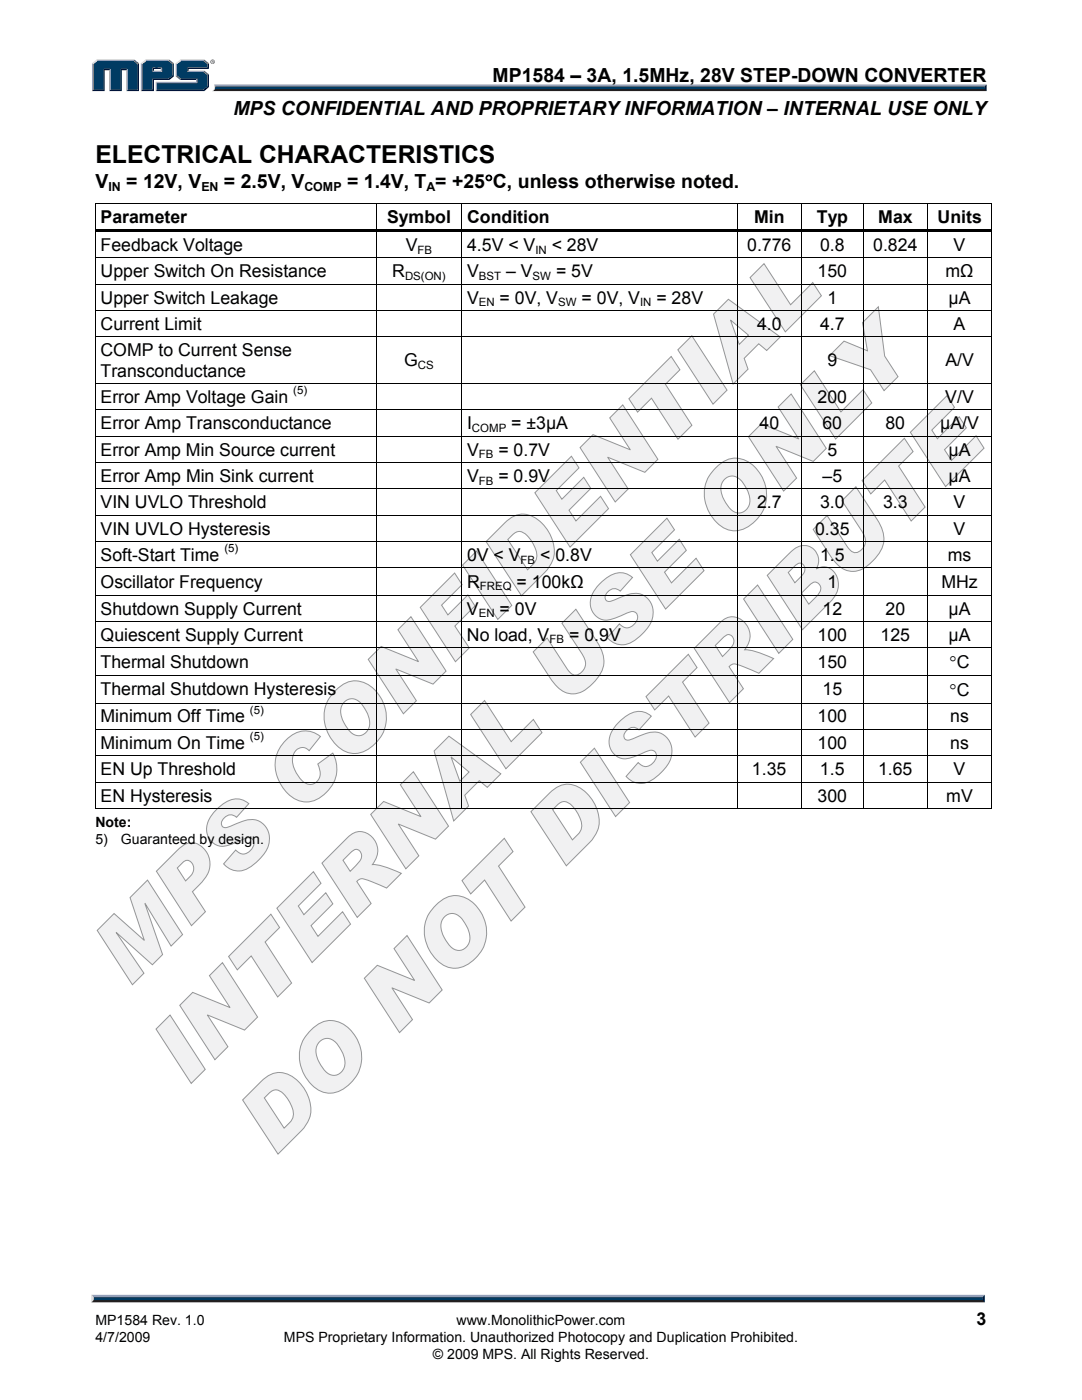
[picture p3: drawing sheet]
<svg xmlns="http://www.w3.org/2000/svg" width="216mm" height="279mm" viewBox="0 0 216 279" stroke-linecap="round" stroke-linejoin="round" font-family="sans-serif">
<g fill="#f1f1f2">
<path d="M29.4 175.6l7 10.9-2.3 2.3-5.1-8.5 3.4 10.2-2 2-7.2-6.4 5.5 8.1-2.3 2.3-7-10.8 3.4-3.4 6 5.3-2.9-8.5z"/>
<path d="M43.2 161.6a5.2 5.2 0 0 1 5.1-2l1.3 .8-2.4 2.7a1.79 1.79 0 0 0-2-.2 1.79 1.79 0 0 0-.9 1.9l.3 .3 .4 .1 1.5-.5a7.1 7.1 0 0 1 4.8-1 4.2 4.2 0 0 1 1.2 6.9 8 8 0 0 1-4.7 3.2 3.9 3.9 0 0 1-3.2-1.4l2.4-2.8a2.06 2.06 0 0 0 2.5 .6 2.06 2.06 0 0 0 1.1-2.3l-.2-.4-.5-.3-.9 .1a15.1 15.1 0 0 1-4.8 1.6 3.6 3.6 0 0 1-2.3-5.8z"/>
<path d="M57.1 147.7a4.9 4.9 0 0 1 6.8-.7l-2.2 2.8a1.94 1.94 0 0 0-2.2-.4 1.94 1.94 0 0 0-1.1 1.9 5.8 5.8 0 0 0 3 5.2 2.19 2.19 0 0 0 2.1-.8 2.19 2.19 0 0 0 .2-2.3l-.3-.9 3-2.2a6.6 6.6 0 0 1-5.3 9.8 6.7 6.7 0 0 1-5.7-5 6.7 6.7 0 0 1 1.7-7.4z"/>
<path d="M82 123.1l7 10.8-2.6 2.6-7.4-2.9 4.1 6.3-2.6 2.5-7-10.8 2.6-2.6 7.4 3-4.1-6.3z"/>
<path d="M90.7 114.4l1.5 2.3-4.1 4.1 1.3 1.9 4-4 1.4 2.2-4 4 2.8 4.4-2.7 2.8-7-10.9z"/>
<path d="M95.1 110l7 10.8-2.8 2.8-7-10.8z"/>
<path d="M114 91.1l1.5 2.3-4.5 4.5 1.1 1.7 4.4-4.3 1.4 2.2-4.4 4.3 1.4 2.2 4.9-4.9 1.6 2.4-7.6 7.7-7.1-10.9z"/>
<path d="M124.3 80.8l7 10.9-2.6 2.6-7.4-3 4 6.3-2.5 2.6-7.1-10.9 2.6-2.6 7.4 3-4-6.3z"/>
<path d="M133.9 71.1l1.8 2.7-2.9 2.9 5.3 8.2-2.8 2.8-5.3-8.2-2.8 2.7-1.7-2.6z"/>
<path d="M138.1 67l7 10.9-2.8 2.8-7-10.9z"/>
<path d="M152.4 52.6l5.4 8.2 4.4-4.4 1.7 2.6-7.2 7.2-7-10.8z"/>
<path d="M33.9 202.6l7.1 10.8-2.8 2.8-7.1-10.8z"/>
<path d="M44.4 192.1l7 10.9-2.6 2.6-7.4-3 4.1 6.3-2.6 2.6-7-10.9 2.6-2.5 7.4 2.9-4.1-6.3z"/>
<path d="M54.1 182.5l1.7 2.6-2.9 2.9 5.3 8.2-2.8 2.8-5.3-8.2-2.8 2.8-1.7-2.7z"/>
<path d="M62.5 174l1.6 2.3-4.6 4.5 1.1 1.7 4.4-4.3 1.4 2.2-4.3 4.3 1.3 2.2 5-4.9 1.5 2.4-7.6 7.7-7-10.8z"/>
<path d="M82.5 154l7 10.9-2.6 2.6-7.4-3 4.1 6.3-2.6 2.6-7-10.9 2.6-2.5 7.4 2.9-4.1-6.3z"/>
<path d="M96.7 139.8l5.3 8.2 4.4-4.4 1.7 2.6-7.2 7.2-7-10.8z"/>
<path d="M112.1 124.4l2.8-2.8 4.3 6.5a5.7 5.7 0 0 1 .5 6.5 7.3 7.3 0 0 1-5.3 3.9 5.6 5.6 0 0 1-4.6-3.1l-3.4-5.3 2.8-2.8 4.1 6.3a1.69 1.69 0 0 0 1.5 1.1 1.69 1.69 0 0 0 1.6-1 2.78 2.78 0 0 0-.4-3.4z"/>
<path d="M119.7 116.5a5.2 5.2 0 0 1 5.2-2l1.3 .7-2.4 2.8a1.79 1.79 0 0 0-2.1-.2 1.79 1.79 0 0 0-.9 1.8l.3 .4h.5l1.5-.5a7.1 7.1 0 0 1 4.7-.9 4.2 4.2 0 0 1 1.3 6.9 8 8 0 0 1-4.7 3.2 3.9 3.9 0 0 1-3.2-1.4l2.4-2.8a2.06 2.06 0 0 0 2.5 .5 2.06 2.06 0 0 0 1.1-2.2l-.3-.5-.4-.2-.9 .1a15.1 15.1 0 0 1-4.8 1.6 3.6 3.6 0 0 1-2.3-5.8z"/>
<path d="M133.1 103.4l1.5 2.3-4.5 4.6 1.1 1.7 4.3-4.4 1.4 2.2-4.3 4.4 1.4 2.1 4.9-4.9 1.6 2.5-7.7 7.7-7-10.9z"/>
<path d="M157.9 78.6l7 10.9-2.6 2.6-7.4-3 4.1 6.3-2.6 2.6-7.1-10.8 2.6-2.6 7.5 3-4.1-6.4z"/>
<path d="M162.5 74l5.3 8.2 4.4-4.4 1.7 2.6-7.2 7.2-7-10.8z"/>
<path d="M175.3 61.2l1.2 9.9 2.7 4.1-2.8 2.8-2.7-4.2-8.2-2.8 2.9-2.9 4.7 1.9-1-5.6z"/>
<path d="M81.2 186.7l7 10.9-2.6 2.6-7.3-3 4 6.3-2.6 2.6-7-10.9 2.6-2.6 7.4 3-4.1-6.3z"/>
<path d="M100.6 167.3l1.8 2.7-2.9 2.9 5.3 8.1-2.8 2.8-5.3-8.2-2.8 2.8-1.7-2.7z"/>
<path d="M118.6 149.3l7 10.9-2.8 2.8-7-10.9z"/>
<path d="M123.5 144.1a5.2 5.2 0 0 1 5.1-1.9l1.4 .7-2.5 2.8a1.79 1.79 0 0 0-2-.2 1.79 1.79 0 0 0-.9 1.8l.3 .3 .5 .1 1.5-.5a7.1 7.1 0 0 1 4.7-1 4.2 4.2 0 0 1 1.2 7 8 8 0 0 1-4.7 3.2 3.9 3.9 0 0 1-3.2-1.5l2.4-2.7a2.06 2.06 0 0 0 2.5 .5 2.06 2.06 0 0 0 1.1-2.3l-.2-.4-.5-.2-.9 .1a15.1 15.1 0 0 1-4.8 1.5 3.6 3.6 0 0 1-2.3-5.7z"/>
<path d="M137.3 130.6l1.8 2.6-2.9 2.9 5.3 8.2-2.8 2.8-5.3-8.2-2.8 2.8-1.7-2.7z"/>
<path d="M151.2 116.8l7 10.8-2.8 2.8-7-10.8z"/>
<path d="M168 99.9l2.8-2.8 4.2 6.6a5.7 5.7 0 0 1 .6 6.5 7.3 7.3 0 0 1-5.3 3.8 5.6 5.6 0 0 1-4.6-3.1l-3.4-5.2 2.7-2.8 4.1 6.3a1.69 1.69 0 0 0 1.6 1.1 1.69 1.69 0 0 0 1.6-1 2.78 2.78 0 0 0-.4-3.5z"/>
<path d="M180.5 87.5l1.7 2.6-2.9 2.9 5.3 8.2-2.8 2.8-5.3-8.2-2.7 2.8-1.8-2.7z"/>
<path d="M188.9 79l1.6 2.3-4.6 4.5 1.1 1.8 4.4-4.4 1.4 2.2-4.3 4.3 1.4 2.2 4.9-4.9 1.6 2.4-7.7 7.7-7-10.8z"/>
<path d="M35.3 169.8a3.8 3.8 0 0 1 3.7-1.5 4.5 4.5 0 0 1 1.5 7.5l-2.1 2.2 2.6 3.9-2.8 2.8-7-10.8zM35.4 173.2l1.6 2.6a3.5 3.5 0 0 0 1.7-2.4 1.39 1.39 0 0 0-1.9-1.5z"/>
<path d="M67 137.8a5.3 5.3 0 0 1 8.7 1 7.3 7.3 0 0 1-4.8 11.6 6.4 6.4 0 0 1-5.5-4.2 7.1 7.1 0 0 1 1.6-8.4zM68.7 140.1a3.4 3.4 0 0 0-.1 4.1 3.7 3.7 0 0 0 3.2 2.6 2.71 2.71 0 0 0 1.7-4 5.2 5.2 0 0 0-2.9-3.3 2.05 2.05 0 0 0-1.9 .6z"/>
<path d="M100.7 104.4a4.8 4.8 0 0 1 7.4 0 7.6 7.6 0 0 1 2.2 7.4l-1.2 2.1-5 5-7.1-10.8zM102.2 106.8l-.9 .9 4 6a3.7 3.7 0 0 0 1.8-2.9 6.3 6.3 0 0 0-3-4.7 1.75 1.75 0 0 0-1.9 .7z"/>
<path d="M142.4 62.7l2.9-3 10.4 7.5-2.7 2.7-1.6-1.3-2.9 2.9 .8 2.2-3 2.9zM145.8 63.9l1.7 4.8 1.8-1.8z"/>
<path d="M69.3 167.2a3.4 3.4 0 0 1 3.6-1 3.4 3.4 0 0 1 2.4 2.8l.1 1-.2 1-.9 1.6a14.3 14.3 0 0 1 5.8 1.7l-3 2.9-1.9-.8a6.4 6.4 0 0 0-3.4-1l-.6 .5 2.9 4.4-2.8 2.8-7.1-10.8zM69.8 170.3l-1.4 1.4 1.5 2.2a6.8 6.8 0 0 0 2.2-2.8 1.15 1.15 0 0 0-.5-1.4 1.15 1.15 0 0 0-1.4 .3z"/>
<path d="M89.6 146.9l10.3 7.5-2.7 2.7-1.6-1.3-2.9 2.9 .8 2.2-3 2.9-3.9-13.9zM90.1 151.1l1.7 4.8 1.8-1.8z"/>
<path d="M142.9 93.3a5.3 5.3 0 0 1 8.7 1.1 7.3 7.3 0 0 1-4.8 11.5 6.4 6.4 0 0 1-5.5-4.1 7.1 7.1 0 0 1 1.6-8.5zM144.6 95.7a3.4 3.4 0 0 0-.1 4.1 3.7 3.7 0 0 0 3.2 2.6 2.71 2.71 0 0 0 1.7-4 5.2 5.2 0 0 0-2.9-3.4 2.05 2.05 0 0 0-1.9 .7z"/>
<path d="M52.1 215.9a4.8 4.8 0 0 1 7.5 0 7.6 7.6 0 0 1 2.1 7.3l-1.2 2.1-5 5-7.1-10.8zM53.6 218.2l-.9 .9 4 6a3.7 3.7 0 0 0 1.9-2.9 6.3 6.3 0 0 0-3.1-4.6 1.75 1.75 0 0 0-1.9 .6z"/>
<path d="M62.1 205.6a5.2 5.2 0 0 1 8.4 .7 7.3 7.3 0 0 1-4.5 11.9 6.4 6.4 0 0 1-5.5-4.2 7.1 7.1 0 0 1 1.6-8.4zM63.8 207.9a3.4 3.4 0 0 0-.1 4.1 3.7 3.7 0 0 0 3.2 2.6 2.71 2.71 0 0 0 1.7-4 5.2 5.2 0 0 0-2.9-3.3 2.05 2.05 0 0 0-1.9 .6z"/>
<path d="M87 180.6a5.3 5.3 0 0 1 8.7 1.1 7.3 7.3 0 0 1-4.8 11.5 6.4 6.4 0 0 1-5.5-4.1 7.1 7.1 0 0 1 1.6-8.5zM88.7 183a3.4 3.4 0 0 0-.1 4.1 3.7 3.7 0 0 0 3.2 2.6 2.71 2.71 0 0 0 1.7-4 5.2 5.2 0 0 0-2.9-3.4 2.05 2.05 0 0 0-1.9 .7z"/>
<path d="M109.6 158.3a4.8 4.8 0 0 1 7.5 0 7.6 7.6 0 0 1 2.2 7.4l-1.3 2.1-5 5-7.1-10.8zM111.1 160.7l-.8 .9 3.9 6a3.7 3.7 0 0 0 1.9-2.9 6.3 6.3 0 0 0-3.1-4.6 1.75 1.75 0 0 0-1.9 .6z"/>
<path d="M143.6 124.3a3.4 3.4 0 0 1 3.6-1 3.4 3.4 0 0 1 2.4 2.9l.1 .9-.2 1-.9 1.6a14.3 14.3 0 0 1 5.8 1.7l-3 3-1.9-.9a6.4 6.4 0 0 0-3.4-.9l-.6 .4 2.8 4.5-2.7 2.7-7.1-10.8zM144.1 127.4l-1.4 1.4 1.5 2.2a6.8 6.8 0 0 0 2.2-2.8 1.15 1.15 0 0 0-.5-1.4 1.15 1.15 0 0 0-1.4 .3z"/>
<path d="M157.2 110.7a4 4 0 0 1 4-1.7 3.1 3.1 0 0 1 1.7 4.5 2.95 2.95 0 0 1 4.4 2.7 4.6 4.6 0 0 1-1.7 4l-5.5 5.5-7-10.9zM157.3 114.3l1.3 2 1-.9a2.05 2.05 0 0 0 .8-2.5l-.1-.2a.97 .97 0 0 0-1.5 .1zM161.4 116.9l-1.5 1.5 1.5 2.2a6.2 6.2 0 0 0 2.4-2.9 1.23 1.23 0 0 0-.8-1.5 1.23 1.23 0 0 0-1.6 .7z"/>
</g>
<g fill="none" stroke="#939598" stroke-width=".2">
<path d="M152.4 52.6l5.4 8.2 4.4-4.4 1.7 2.6-7.2 7.2-7-10.8zM133.9 71.1l1.8 2.7-2.9 2.9 5.3 8.2-2.8 2.8-5.3-8.2-2.8 2.7-1.7-2.6zM138.1 67l7 10.9-2.8 2.8-7-10.9zM142.4 62.7l2.9-3 10.4 7.5-2.7 2.7-1.6-1.3-2.9 2.9 .8 2.2-3 2.9zM145.8 63.9l3.5 3-1.8 1.8zM157.9 78.6l7 10.9-2.6 2.6-7.4-3 4.1 6.3-2.6 2.6-7.1-10.8 2.6-2.6 7.4 3-4-6.4zM162.5 74l5.3 8.2 4.4-4.4 1.7 2.6-7.2 7.2-7-10.8zM172.1 64.4l3.2-3.2 1.2 9.9 2.7 4.1-2.8 2.8-2.7-4.2-8.2-2.8 2.9-2.9 4.7 1.9zM188.9 79l1.6 2.3-4.6 4.5 1.1 1.8 4.4-4.4 1.4 2.2-4.3 4.3 1.4 2.2 4.9-4.9 1.5 2.4-7.6 7.7-7-10.8zM114 91.1l1.5 2.3-4.5 4.5 1.1 1.7 4.4-4.3 1.4 2.2-4.4 4.3 1.4 2.2 4.9-4.9 1.6 2.4-7.6 7.7-7.1-10.9zM124.3 80.8l7 10.9-2.6 2.6-7.4-3 4 6.3-2.5 2.6-7.1-10.9 2.6-2.6 7.4 3-4-6.3zM142.9 93.3a5.3 5.3 0 0 1 8.7 1.1 7.3 7.3 0 0 1-4.8 11.5 6.4 6.4 0 0 1-5.5-4.1 7.1 7.1 0 0 1 1.6-8.5z"/>
<path d="M144.6 95.7a2.4 2.4 0 0 1 3.8 .9 4.8 4.8 0 0 1 1 4.4 2.25 2.25 0 0 1-2.1 1.4 2.25 2.25 0 0 1-2-1.4 5 5 0 0 1-1.2-4.7zM170.8 97.1l4.2 6.6a5.7 5.7 0 0 1 .6 6.5 7.3 7.3 0 0 1-5.3 3.8 5.6 5.6 0 0 1-4.6-3.1l-3.4-5.2 2.7-2.8 4.1 6.3a1.69 1.69 0 0 0 1.6 1.1 1.69 1.69 0 0 0 1.6-1 2.78 2.78 0 0 0-.4-3.5l-3.9-5.9zM180.5 87.5l1.7 2.6-2.9 2.9 5.3 8.2-2.8 2.8-5.3-8.2-2.7 2.8-1.8-2.7zM90.7 114.4l1.5 2.3-4.1 4.1 1.3 1.9 4-4 1.4 2.2-4 4 2.8 4.4-2.7 2.8-7-10.9zM95.1 110l7 10.8-2.8 2.8-7-10.8zM100.7 104.4a4.8 4.8 0 0 1 7.4 0 7.6 7.6 0 0 1 2.2 7.4l-1.2 2.1-5 5-7.1-10.8zM102.2 106.8a1.8 1.8 0 0 1 2.9 0 6.4 6.4 0 0 1 2 4.5 4.2 4.2 0 0 1-1.8 2.4l-4-6zM119.7 116.5a5.2 5.2 0 0 1 5.2-2l1.3 .7-2.4 2.8a1.79 1.79 0 0 0-2.1-.2 1.79 1.79 0 0 0-.9 1.8l.3 .4h.5l1.5-.5a7.1 7.1 0 0 1 4.7-.9 4.2 4.2 0 0 1 1.3 6.9 8 8 0 0 1-4.7 3.2 3.9 3.9 0 0 1-3.2-1.4l2.4-2.8a2.06 2.06 0 0 0 2.5 .5 2.06 2.06 0 0 0 1.1-2.2l-.3-.5-.4-.2-.9 .1a15.1 15.1 0 0 1-4.8 1.6 3.6 3.6 0 0 1-2.3-5.8zM133.1 103.4l1.5 2.3-4.5 4.6 1.1 1.7 4.3-4.4 1.4 2.2-4.3 4.4 1.4 2.1 4.9-4.9 1.6 2.5-7.7 7.7-7-10.9zM151.2 116.8l7 10.8-2.8 2.8-7-10.8zM157.2 110.7a4 4 0 0 1 4-1.7 3.1 3.1 0 0 1 1.7 4.5 2.95 2.95 0 0 1 4.4 2.7 4.6 4.6 0 0 1-1.7 4l-5.5 5.5-7-10.9zM158.5 113.1l.3-.3a1.12 1.12 0 0 1 1.5 0 1.12 1.12 0 0 1 .1 1.5l-1.8 2-1.3-2z"/>
<path d="M159.9 118.4l1.5-1.5a1.25 1.25 0 0 1 1.8-.6 1.25 1.25 0 0 1 .4 1.8l-.7 1-1.5 1.5zM67 137.8a5.3 5.3 0 0 1 8.7 1 7.3 7.3 0 0 1-4.8 11.6 6.4 6.4 0 0 1-5.5-4.2 7.1 7.1 0 0 1 1.6-8.4zM82 123.1l7 10.8-2.6 2.6-7.4-2.9 4.1 6.3-2.6 2.5-7-10.8 2.6-2.6 7.4 3-4.1-6.3zM96.7 139.8l5.3 8.2 4.4-4.4 1.7 2.6-7.2 7.2-7-10.8zM112.1 124.4l2.8-2.8 4.3 6.5a5.7 5.7 0 0 1 .5 6.5 7.3 7.3 0 0 1-5.3 3.9 5.6 5.6 0 0 1-4.6-3.1l-3.4-5.3 2.8-2.8 4.1 6.3a1.69 1.69 0 0 0 1.5 1.1 1.69 1.69 0 0 0 1.6-1 2.78 2.78 0 0 0-.4-3.4zM137.3 130.6l1.8 2.6-2.9 2.9 5.3 8.2-2.8 2.8-5.3-8.2-2.8 2.8-1.7-2.7zM142.7 128.8a8.3 8.3 0 0 1 2.4-2.1 1.37 1.37 0 0 1 1.3 .9 1.37 1.37 0 0 1-.5 1.6l-1.7 1.8zM143.6 124.3a3.4 3.4 0 0 1 3.6-1 3.4 3.4 0 0 1 2.4 2.9l.1 .9-.2 1-.9 1.6a14.3 14.3 0 0 1 5.8 1.7l-3 3-1.9-.9a6.4 6.4 0 0 0-3.4-.9l-.6 .4 2.8 4.5-2.7 2.7-7.1-10.8zM57.1 147.7a4.9 4.9 0 0 1 6.8-.7l-2.2 2.8a1.94 1.94 0 0 0-2.2-.4 1.94 1.94 0 0 0-1.1 1.9 5.8 5.8 0 0 0 3 5.2 2.19 2.19 0 0 0 2.1-.8 2.19 2.19 0 0 0 .2-2.3l-.3-.9 3-2.2a6.6 6.6 0 0 1-5.3 9.7 6.7 6.7 0 0 1-5.8-4.9 6.7 6.7 0 0 1 1.8-7.4zM68.7 140.1a2.4 2.4 0 0 1 3.9 1 4.8 4.8 0 0 1 .9 4.4 2.25 2.25 0 0 1-2 1.3 2.25 2.25 0 0 1-2.1-1.3 5 5 0 0 1-1.2-4.7zM82.5 154l7 10.9-2.6 2.6-7.4-3 4.1 6.3-2.6 2.6-7-10.9 2.6-2.5 7.4 2.9-4.1-6.3zM89.6 146.9l10.3 7.5-2.7 2.7-1.6-1.3-2.9 2.9 .8 2.2-3 2.9-3.9-13.9z"/>
<path d="M90 151.1l3.6 3-1.8 1.8zM109.6 158.3a4.8 4.8 0 0 1 7.5 0 7.6 7.6 0 0 1 2.2 7.4l-1.3 2.1-5 5-7.1-10.8zM118.6 149.3l7 10.9-2.8 2.8-7-10.9zM123.5 144.1a5.2 5.2 0 0 1 5.1-1.9l1.4 .7-2.5 2.8a1.79 1.79 0 0 0-2-.2 1.79 1.79 0 0 0-.9 1.8l.3 .3 .5 .1 1.5-.5a7.1 7.1 0 0 1 4.7-1 4.2 4.2 0 0 1 1.2 7 8 8 0 0 1-4.7 3.2 3.9 3.9 0 0 1-3.2-1.4l2.4-2.8a2.06 2.06 0 0 0 2.5 .5 2.06 2.06 0 0 0 1.1-2.3l-.2-.4-.5-.2-.9 .1a15.1 15.1 0 0 1-4.8 1.5 3.6 3.6 0 0 1-2.3-5.7zM29.4 175.6l7 10.9-2.3 2.3-5.1-8.5 3.4 10.2-2 2-7.2-6.4 5.5 8.1-2.3 2.3-7-10.8 3.4-3.4 6 5.3-2.9-8.5zM35.3 169.8a3.8 3.8 0 0 1 3.7-1.5 4.5 4.5 0 0 1 1.5 7.5l-2.1 2.2 2.6 3.9-2.8 2.8-7-10.8zM35.4 173.2l1.1-1.1a1.25 1.25 0 0 1 1.4-.3 1.25 1.25 0 0 1 .7 1.2 2.08 2.08 0 0 1-.6 1.9l-1 .9zM43.2 161.6a5.2 5.2 0 0 1 5.1-2l1.3 .8-2.4 2.7a1.79 1.79 0 0 0-2-.2 1.79 1.79 0 0 0-.9 1.9l.3 .3 .4 .1 1.5-.5a7.1 7.1 0 0 1 4.8-1 4.2 4.2 0 0 1 1.2 6.9 8 8 0 0 1-4.7 3.2 3.9 3.9 0 0 1-3.2-1.4l2.4-2.8a2.06 2.06 0 0 0 2.5 .6 2.06 2.06 0 0 0 1.1-2.3l-.2-.4-.5-.3-.9 .1a15.1 15.1 0 0 1-4.8 1.6 3.6 3.6 0 0 1-2.3-5.8zM62.5 174l1.6 2.3-4.6 4.5 1.1 1.7 4.4-4.3 1.4 2.2-4.3 4.3 1.3 2.2 5-4.9 1.5 2.4-7.6 7.7-7-10.8zM69.3 167.2a3.4 3.4 0 0 1 3.6-1 3.4 3.4 0 0 1 2.4 2.8l.1 1-.2 1-.9 1.6a14.3 14.3 0 0 1 5.8 1.7l-3 2.9-1.9-.8a6.4 6.4 0 0 0-3.4-1l-.6 .5 2.9 4.4-2.8 2.8-7.1-10.8zM69.8 170.3l.4-.3a1.2 1.2 0 0 1 1.7-.1 1.2 1.2 0 0 1 .1 1.7l-2.1 2.3-1.5-2.2zM100.6 167.3l1.8 2.7-2.9 2.9 5.3 8.1-2.8 2.8-5.3-8.2-2.8 2.8-1.7-2.7z"/>
<path d="M110.3 161.6l.8-.9a1.8 1.8 0 0 1 3 0 6.4 6.4 0 0 1 1.9 4.5 4.2 4.2 0 0 1-1.8 2.4zM44.4 192.1l7 10.9-2.6 2.6-7.4-3 4.1 6.3-2.6 2.6-7-10.9 2.6-2.5 7.4 2.9-4.1-6.3zM54.1 182.5l1.7 2.6-2.9 2.9 5.3 8.2-2.8 2.8-5.3-8.2-2.8 2.8-1.7-2.7zM81.2 186.7l7 10.9-2.6 2.6-7.3-3 4 6.3-2.6 2.6-7-10.9 2.6-2.6 7.4 3-4.1-6.3zM87 180.6a5.3 5.3 0 0 1 8.7 1.1 7.3 7.3 0 0 1-4.8 11.5 6.4 6.4 0 0 1-5.5-4.1 7.1 7.1 0 0 1 1.6-8.5zM88.7 183a2.4 2.4 0 0 1 3.9 .9 4.8 4.8 0 0 1 .9 4.4 2.25 2.25 0 0 1-2 1.4 2.25 2.25 0 0 1-2.1-1.4 5 5 0 0 1-1.2-4.7zM33.9 202.6l7.1 10.8-2.8 2.8-7.1-10.8zM52.1 215.9a4.8 4.8 0 0 1 7.5 0 7.6 7.6 0 0 1 2.1 7.3l-1.2 2.1-5 5-7.1-10.8zM53.6 218.2a1.8 1.8 0 0 1 3 .1 6.4 6.4 0 0 1 1.9 4.4 4.2 4.2 0 0 1-1.8 2.4l-4-6zM62.1 205.6a5.2 5.2 0 0 1 8.4 .7 7.3 7.3 0 0 1-4.5 11.9 6.4 6.4 0 0 1-5.5-4.2 7.1 7.1 0 0 1 1.6-8.4zM63.8 207.9a2.4 2.4 0 0 1 3.8 1 4.8 4.8 0 0 1 1 4.4 2.25 2.25 0 0 1-2.1 1.3 2.25 2.25 0 0 1-2-1.3 5 5 0 0 1-1.2-4.8z"/>
</g>
<path d="M18.7 259.2h177.4l.4 .7h-178.3z" fill="#231f20"/>
<path d="M18.3 258.4h178.2l-.4 .8h-177.4z" fill="#94a0b9"/>
<path d="M196.5 258.4v1.5l-.4-.4v-.6z" fill="#001339"/>
<path d="M18.7 258.9h177.4v.6h-177.4z" fill="#003b63"/>
<path d="M18.2 258.4l.5 .5v.5l-.5 .5z" fill="#dcddde"/>
<path d="M42.7 16.9h154.2l-.4 .6h-153.6z" fill="#94a0b9"/>
<path d="M42.9 17.5h153.6l.4 .7h-154.6l.4-.3z" fill="#231f20"/>
<path d="M196.5 17.3l.4-.4v1.3l-.4-.4z" fill="#001339"/>
<path d="M42.9 17.3h153.6v.5h-153.7z" fill="#003b63"/>
<path d="M42.7 16.9l.2 .5a.79 .79 0 0 1-.6 .8l.1-.1a1.24 1.24 0 0 0 .3-1.2z" fill="#dcddde"/>
<path d="M30.4 14.4l.3-.3h1.4l.2 .3z" fill="#94a0b9"/>
<g fill="#003b63">
<path d="M18.6 12.8l.8-.6h7.3l.8 .6v5.1h-2v-4.1h-1.5v4.1h-1.9v-4.1h-1.5v4.1h-2z"/>
<path d="M28.4 12.8l.8-.6h2.1v1.3h-.9v.9h1.9v-.9h-1.2v-1.3h2.5l.8 .6v2.3l-.8 .6h-3.2v2.2h-2z"/>
<path d="M31.3 16.6h8v-.9h-3.2l-.8-.6v-2.3l.8-.6h4.5l.8 .6v.7h-4v.9h3.2l.8 .6v2.2l-.8 .7h-9.3z"/>
</g>
<path d="M36 12h4.8" fill="none" stroke="#94a0b9" stroke-width=".27"/>
<path d="M35.1 12.6l.9-.7 .1 .3-.8 .6z" fill="#dcddde"/>
<path d="M35.2 12.6v2.7" fill="none" stroke="#94a0b9" stroke-width=".27"/>
<path d="M35.1 15.3l.2-.2 .8 .6-.1 .3z" fill="#547194"/>
<path d="M36 15.8h3.4" fill="none" stroke="#001339" stroke-width=".27"/>
<g fill="#94a0b9">
<path d="M31.1 16.3h8v-.3l.3-.3v.9h-8.1z"/>
<path d="M31.1 16.3l.2 .3v1.3l-.2 .3z"/>
</g>
<path d="M37.4 13.5h4v-.7l.3-.2v1.2h-4.1v.3l-.2 .3z" fill="#001339"/>
<path d="M37.4 14.2h3.4" fill="none" stroke="#94a0b9" stroke-width=".27"/>
<path d="M40.8 14.1l.9 .7-.3 .2-.8-.6z" fill="#547194"/>
<g fill="#001339">
<path d="M31.1 18.2l.2-.3h9.3l.8-.7v-2.2l.3-.2v2.6l-.9 .8z"/>
<path d="M30.4 15.7h3.2l.8-.6v-2.3l.3-.2v2.7l-.9 .7h-3.1v2.2h-2.6l.3-.3h2z"/>
</g>
<path d="M33.8 11.9l.9 .7-.3 .2-.8-.6z" fill="#547194"/>
<path d="M29 12h4.8" fill="none" stroke="#94a0b9" stroke-width=".27"/>
<path d="M28.1 12.6l.9-.7 .2 .3-.8 .6z" fill="#dcddde"/>
<path d="M28.2 12.6v5.6" fill="none" stroke="#94a0b9" stroke-width=".27"/>
<path d="M32.1 13.8l.2-.3v.9l-.2-.3z" fill="#94a0b9"/>
<g fill="#001339">
<path d="M30.4 13.5h1.9l-.2 .3h-1.4v.3l-.3 .3z"/>
<path d="M27.5 12.8l.2-.2v5.6h-2.5l.3-.3h2z"/>
</g>
<path d="M26.8 11.9l.9 .7-.2 .2-.8-.6z" fill="#547194"/>
<path d="M19.2 12h7.6" fill="none" stroke="#94a0b9" stroke-width=".27"/>
<path d="M18.4 12.6l.8-.7 .2 .3-.8 .6z" fill="#dcddde"/>
<path d="M18.5 12.6v5.6" fill="none" stroke="#94a0b9" stroke-width=".27"/>
<path d="M20.6 13.8h1.5l-.3 .2h-.9v4.2h-2.5l.2-.3h2z" fill="#001339"/>
<path d="M21.9 13.8v4.4" fill="none" stroke="#94a0b9" stroke-width=".27"/>
<path d="M24 13.8h1.5l-.3 .2h-.9v4.2h-2.5l.3-.3h1.9z" fill="#001339"/>
<path d="M25.3 13.8v4.4" fill="none" stroke="#94a0b9" stroke-width=".27"/>
<path d="M40.8 11.9l.9 .7-.3 .2-.8-.6z" fill="#547194"/>
<path d="M42 12.3a.45 .45 0 0 1 .9 0 .45 .45 0 0 1-.9 0zM42.1 12.3a.37 .37 0 0 0 .7 0 .37 .37 0 0 0-.7 0zM42.3 12.1l.3 .1v.4l-.2-.2-.1 .2zM42.3 12.2v.1h.2z" fill="#231f20"/>
<g fill="#000">
<path d="M19 40.5h.1v.7h-.1zM19 45.8h.1v1h-.1zM19 51.4h.1v.7h-.1zM19 56.6h.1v.7h-.1zM19.1 45.8h55.9v.5h-55.9zM75 40.5h.1v.7h-.1zM75 46.3h.1v.5h-.1zM75 45.8h17.1v.5h-17.1zM75 51.4h.1v.7h-.1zM75 56.6h.1v.7h-.1zM92.1 40.5h.2v.7h-.2zM92.1 46.3h.2v.5h-.2z"/>
<path d="M92.1 45.8h54.9v.5h-54.9zM92.1 51.4h.2v.7h-.2zM92.1 56.6h.2v.7h-.2zM147 40.5h.2v.7h-.2zM147 46.3h.2v.5h-.2zM147 45.8h12.9v.5h-12.9zM147 51.4h.2v.7h-.2zM147 56.6h.2v.7h-.2zM159.9 40.5h.1v.7h-.1zM159.9 46.3h.1v.5h-.1zM159.9 45.8h12.3v.5h-12.3zM159.9 51.4h.1v.7h-.1z"/>
<path d="M159.9 56.6h.1v.7h-.1zM172.2 40.5h.1v.7h-.1zM172.2 46.3h.1v.5h-.1zM172.2 45.8h12.8v.5h-12.8zM172.2 51.4h.1v.7h-.1zM172.2 56.6h.1v.7h-.1zM185 40.5h.1v.7h-.1zM185 46.3h.1v.5h-.1zM185 45.8h12.8v.5h-12.8zM185 51.4h.1v.7h-.1zM185 56.6h.1v.7h-.1zM197.8 40.5h.2v.7h-.2z"/>
<path d="M197.8 40.5h.2v.2h-.2zM197.8 45.8h.2v1h-.2zM197.8 51.4h.2v.7h-.2zM197.8 56.6h.2v.7h-.2zM19 61.9h.1v.7h-.1zM19 67.2h.1v.7h-.1zM19 76.5h.1v.7h-.1zM75 61.9h.1v.7h-.1zM75 67.2h.1v.7h-.1zM75 76.5h.1v.7h-.1zM92.1 61.9h.2v.7h-.2zM92.1 67.2h.2v.7h-.2z"/>
<path d="M92.1 76.5h.2v.7h-.2zM147 61.9h.2v.7h-.2zM147 67.2h.2v.7h-.2zM147 76.5h.2v.7h-.2zM159.9 61.9h.1v.7h-.1zM159.9 67.2h.1v.7h-.1zM159.9 76.5h.1v.7h-.1zM172.2 61.9h.1v.7h-.1zM172.2 67.2h.1v.7h-.1zM172.2 76.5h.1v.7h-.1zM185 61.9h.1v.7h-.1zM185 67.2h.1v.7h-.1z"/>
<path d="M185 76.5h.1v.7h-.1zM197.8 61.9h.2v.7h-.2zM197.8 67.2h.2v.7h-.2zM197.8 76.5h.2v.7h-.2zM19 81.7h.1v.7h-.1zM19 87h.1v.7h-.1zM19 92.2h.1v.7h-.1zM19 97.5h.1v.7h-.1zM75 81.7h.1v.7h-.1zM75 87h.1v.7h-.1zM75 92.2h.1v.7h-.1zM75 97.5h.1v.7h-.1z"/>
<path d="M92.1 81.7h.2v.7h-.2zM92.1 87h.2v.7h-.2zM92.1 92.2h.2v.7h-.2zM92.1 97.5h.2v.7h-.2zM147 81.7h.2v.7h-.2zM147 87h.2v.7h-.2zM147 92.2h.2v.7h-.2zM147 97.5h.2v.7h-.2zM159.9 81.7h.1v.7h-.1zM159.9 87h.1v.7h-.1zM159.9 92.2h.1v.7h-.1zM159.9 97.5h.1v.7h-.1z"/>
<path d="M172.2 81.7h.1v.7h-.1zM172.2 87h.1v.7h-.1zM172.2 92.2h.1v.7h-.1zM172.2 97.5h.1v.7h-.1zM185 81.7h.1v.7h-.1zM185 87h.1v.7h-.1zM185 92.2h.1v.7h-.1zM185 97.5h.1v.7h-.1zM197.8 81.7h.2v.7h-.2zM197.8 87h.2v.7h-.2zM197.8 92.2h.2v.7h-.2zM197.8 97.5h.2v.7h-.2z"/>
<path d="M19 102.7h.1v.7h-.1zM19 108h.1v.7h-.1zM19 113.3h.1v.7h-.1zM19 118.7h.1v.7h-.1zM75 102.7h.1v.7h-.1zM75 108h.1v.7h-.1zM75 113.3h.1v.7h-.1zM75 118.7h.1v.7h-.1zM92.1 102.7h.2v.7h-.2zM92.1 108h.2v.7h-.2zM92.1 113.3h.2v.7h-.2zM92.1 118.7h.2v.7h-.2z"/>
<path d="M147 102.7h.2v.7h-.2zM147 108h.2v.7h-.2zM147 113.3h.2v.7h-.2zM147 118.7h.2v.7h-.2zM159.9 102.7h.1v.7h-.1zM159.9 108h.1v.7h-.1zM159.9 113.3h.1v.7h-.1zM159.9 118.7h.1v.7h-.1zM172.2 102.7h.1v.7h-.1zM172.2 108h.1v.7h-.1zM172.2 113.3h.1v.7h-.1zM172.2 118.7h.1v.7h-.1z"/>
<path d="M185 102.7h.1v.7h-.1zM185 108h.1v.7h-.1zM185 113.3h.1v.7h-.1zM185 118.7h.1v.7h-.1zM197.8 102.7h.2v.7h-.2zM197.8 108h.2v.7h-.2zM197.8 113.3h.2v.7h-.2zM197.8 118.7h.2v.7h-.2zM19 123.9h.1v.7h-.1zM19 129.2h.1v.7h-.1zM19 134.7h.1v.7h-.1zM75 123.9h.1v.7h-.1z"/>
<path d="M75 129.2h.1v.7h-.1zM75 134.7h.1v.7h-.1zM92.1 123.9h.2v.7h-.2zM92.1 129.2h.2v.7h-.2zM92.1 134.7h.2v.7h-.2zM147 123.9h.2v.7h-.2zM147 129.2h.2v.7h-.2zM147 134.7h.2v.7h-.2zM159.9 123.9h.1v.7h-.1zM159.9 129.2h.1v.7h-.1zM159.9 134.7h.1v.7h-.1zM172.2 123.9h.1v.7h-.1z"/>
<path d="M172.2 129.2h.1v.7h-.1zM172.2 134.7h.1v.7h-.1zM185 123.9h.1v.7h-.1zM185 129.2h.1v.7h-.1zM185 134.7h.1v.7h-.1zM197.8 123.9h.2v.7h-.2zM197.8 129.2h.2v.7h-.2zM197.8 134.7h.2v.7h-.2zM19 140.2h.1v.7h-.1zM19 145.5h.1v.7h-.1zM19 150.7h.1v.7h-.1zM19 156h.1v.7h-.1z"/>
<path d="M75 140.2h.1v.7h-.1zM75 145.5h.1v.7h-.1zM75 150.7h.1v.7h-.1zM75 156h.1v.7h-.1zM92.1 140.2h.2v.7h-.2zM92.1 145.5h.2v.7h-.2zM92.1 150.7h.2v.7h-.2zM92.1 156h.2v.7h-.2zM147 140.2h.2v.7h-.2zM147 145.5h.2v.7h-.2zM147 150.7h.2v.7h-.2zM147 156h.2v.7h-.2z"/>
<path d="M159.9 140.2h.1v.7h-.1zM159.9 145.5h.1v.7h-.1zM159.9 150.7h.1v.7h-.1zM159.9 156h.1v.7h-.1zM172.2 140.2h.1v.7h-.1zM172.2 145.5h.1v.7h-.1zM172.2 150.7h.1v.7h-.1zM172.2 156h.1v.7h-.1zM185 140.2h.1v.7h-.1zM185 145.5h.1v.7h-.1zM185 150.7h.1v.7h-.1zM185 156h.1v.7h-.1z"/>
<path d="M197.8 140.2h.2v.7h-.2zM197.8 145.5h.2v.7h-.2zM197.8 150.7h.2v.7h-.2zM197.8 156h.2v.7h-.2zM197.8 161.3h.2v.1h-.2z"/>
</g>
<g fill="none" stroke="#000" stroke-width=".2">
<path d="M19 40.6h56M19 41.2v4.6M19 46.8v4.6M19 52.1v4.5M19 57.3v4.6M19.1 51.5h55.9M19.1 56.7h55.9M75 41.2v4.6M75 46.8v4.6M75 52.1v4.5M75 57.3v4.6M75.1 40.6h17"/>
<path d="M75.1 51.5h17M75.1 56.7h17M92.2 41.2v4.6M92.2 46.8v4.6M92.2 52.1v4.5M92.2 57.3v4.6M92.3 40.6h54.7M92.3 51.5h54.7M92.3 56.7h54.7M147.1 41.2v4.6M147.1 46.8v4.6M147.1 52.1v4.5"/>
<path d="M147.1 57.3v4.6M147.2 40.6h12.7M147.2 51.5h12.7M147.2 56.7h12.7M159.9 41.2v4.6M159.9 46.8v4.6M159.9 52.1v4.5M159.9 57.3v4.6M160 40.6h12.2M160 51.5h12.2M160 56.7h12.2M172.3 41.2v4.6"/>
<path d="M172.3 46.8v4.6M172.3 52.1v4.5M172.3 57.3v4.6M172.3 40.6h12.7M172.3 51.5h12.7M172.3 56.7h12.7M185.1 41.2v4.6M185.1 46.8v4.6M185.1 52.1v4.5M185.1 57.3v4.6M185.1 40.6h12.7M185.1 51.5h12.7"/>
<path d="M185.1 56.7h12.7M197.9 41.2v4.6M197.9 46.8v4.6M197.9 52.1v4.5M197.9 57.3v4.6M19 62.6v4.6M19 67.9v8.6M19 77.2v4.5M19.1 62h55.9M19.1 67.2h55.9M19.1 76.6h55.9M75 62.6v4.6"/>
<path d="M75 67.9v8.6M75 77.2v4.5M75.1 62h17M75.1 67.2h17M75.1 76.6h17M92.2 62.6v4.6M92.2 67.9v8.6M92.2 77.2v4.5M92.3 62h54.7M92.3 67.2h54.7M92.3 76.6h54.7M147.1 62.6v4.6"/>
<path d="M147.1 67.9v8.6M147.1 77.2v4.5M147.2 62h12.7M147.2 67.2h12.7M147.2 76.6h12.7M159.9 62.6v4.6M159.9 67.9v8.6M159.9 77.2v4.5M160 62h12.2M160 67.2h12.2M160 76.6h12.2M172.3 62.6v4.6"/>
<path d="M172.3 67.9v8.6M172.3 77.2v4.5M172.3 62h12.7M172.3 67.2h12.7M172.3 76.6h12.7M185.1 62.6v4.6M185.1 67.9v8.6M185.1 77.2v4.5M185.1 62h12.7M185.1 67.2h12.7M185.1 76.6h12.7M197.9 62.6v4.6"/>
<path d="M197.9 67.9v8.6M197.9 77.2v4.5M19 82.4v4.6M19 87.7v4.5M19 92.9v4.6M19 98.2v4.5M19.1 81.8h55.9M19.1 87.1h55.9M19.1 92.3h55.9M19.1 97.6h55.9M75 82.4v4.6M75 87.7v4.5"/>
<path d="M75 92.9v4.6M75 98.2v4.5M75.1 81.8h17M75.1 87.1h17M75.1 92.3h17M75.1 97.6h17M92.2 82.4v4.6M92.2 87.7v4.5M92.2 92.9v4.6M92.2 98.2v4.5M92.3 81.8h54.7M92.3 87.1h54.7"/>
<path d="M92.3 92.3h54.7M92.3 97.6h54.7M147.1 82.4v4.6M147.1 87.7v4.5M147.1 92.9v4.6M147.1 98.2v4.5M147.2 81.8h12.7M147.2 87.1h12.7M147.2 92.3h12.7M147.2 97.6h12.7M159.9 82.4v4.6M159.9 87.7v4.5"/>
<path d="M159.9 92.9v4.6M159.9 98.2v4.5M160 81.8h12.2M160 87.1h12.2M160 92.3h12.2M160 97.6h12.2M172.3 82.4v4.6M172.3 87.7v4.5M172.3 92.9v4.6M172.3 98.2v4.5M172.3 81.8h12.7M172.3 87.1h12.7"/>
<path d="M172.3 92.3h12.7M172.3 97.6h12.7M185.1 82.4v4.6M185.1 87.7v4.5M185.1 92.9v4.6M185.1 98.2v4.5M185.1 81.8h12.7M185.1 87.1h12.7M185.1 92.3h12.7M185.1 97.6h12.7M197.9 82.4v4.6M197.9 87.7v4.5"/>
<path d="M197.9 92.9v4.6M197.9 98.2v4.5M19 103.4v4.6M19 108.7v4.6M19 114v4.7M19 119.4v4.5M19.1 102.8h55.9M19.1 108.1h55.9M19.1 113.3h55.9M19.1 118.8h55.9M75 103.4v4.6M75 108.7v4.6"/>
<path d="M75 114v4.7M75 119.4v4.5M75.1 102.8h17M75.1 108.1h17M75.1 113.3h17M75.1 118.8h17M92.2 103.4v4.6M92.2 108.7v4.6M92.2 114v4.7M92.2 119.4v4.5M92.3 102.8h54.7M92.3 108.1h54.7"/>
<path d="M92.3 113.3h54.7M92.3 118.8h54.7M147.1 103.4v4.6M147.1 108.7v4.6M147.1 114v4.7M147.1 119.4v4.5M147.2 102.8h12.7M147.2 108.1h12.7M147.2 113.3h12.7M147.2 118.8h12.7M159.9 103.4v4.6M159.9 108.7v4.6"/>
<path d="M159.9 114v4.7M159.9 119.4v4.5M160 102.8h12.2M160 108.1h12.2M160 113.3h12.2M160 118.8h12.2M172.3 103.4v4.6M172.3 108.7v4.6M172.3 114v4.7M172.3 119.4v4.5M172.3 102.8h12.7M172.3 108.1h12.7"/>
<path d="M172.3 113.3h12.7M172.3 118.8h12.7M185.1 103.4v4.6M185.1 108.7v4.6M185.1 114v4.7M185.1 119.4v4.5M185.1 102.8h12.7M185.1 108.1h12.7M185.1 113.3h12.7M185.1 118.8h12.7M197.9 103.4v4.6M197.9 108.7v4.6"/>
<path d="M197.9 114v4.7M197.9 119.4v4.5M19 124.6v4.6M19 129.9v4.8M19 135.4v4.8M19.1 124h55.9M19.1 129.3h55.9M19.1 134.8h55.9M75 124.6v4.6M75 129.9v4.8M75 135.4v4.8M75.1 124h17"/>
<path d="M75.1 129.3h17M75.1 134.8h17M92.2 124.6v4.6M92.2 129.9v4.8M92.2 135.4v4.8M92.3 124h54.7M92.3 129.3h54.7M92.3 134.8h54.7M147.1 124.6v4.6M147.1 129.9v4.8M147.1 135.4v4.8M147.2 124h12.7"/>
<path d="M147.2 129.3h12.7M147.2 134.8h12.7M159.9 124.6v4.6M159.9 129.9v4.8M159.9 135.4v4.8M160 124h12.2M160 129.3h12.2M160 134.8h12.2M172.3 124.6v4.6M172.3 129.9v4.8M172.3 135.4v4.8M172.3 124h12.7"/>
<path d="M172.3 129.3h12.7M172.3 134.8h12.7M185.1 124.6v4.6M185.1 129.9v4.8M185.1 135.4v4.8M185.1 124h12.7M185.1 129.3h12.7M185.1 134.8h12.7M197.9 124.6v4.6M197.9 129.9v4.8M197.9 135.4v4.8M19 140.9v4.6"/>
<path d="M19 146.2v4.5M19 151.4v4.6M19 156.7v4.7M19.1 140.3h55.9M19.1 145.6h55.9M19.1 150.8h55.9M19.1 156.1h55.9M75 140.9v4.6M75 146.2v4.5M75 151.4v4.6M75 156.7v4.7M75.1 140.3h17"/>
<path d="M75.1 145.6h17M75.1 150.8h17M75.1 156.1h17M92.2 140.9v4.6M92.2 146.2v4.5M92.2 151.4v4.6M92.2 156.7v4.7M92.3 140.3h54.7M92.3 145.6h54.7M92.3 150.8h54.7M92.3 156.1h54.7M147.1 140.9v4.6"/>
<path d="M147.1 146.2v4.5M147.1 151.4v4.6M147.1 156.7v4.7M147.2 140.3h12.7M147.2 145.6h12.7M147.2 150.8h12.7M147.2 156.1h12.7M159.9 140.9v4.6M159.9 146.2v4.5M159.9 151.4v4.6M159.9 156.7v4.7M160 140.3h12.2"/>
<path d="M160 145.6h12.2M160 150.8h12.2M160 156.1h12.2M172.3 140.9v4.6M172.3 146.2v4.5M172.3 151.4v4.6M172.3 156.7v4.7M172.3 140.3h12.7M172.3 145.6h12.7M172.3 150.8h12.7M172.3 156.1h12.7M185.1 140.9v4.6"/>
<path d="M185.1 146.2v4.5M185.1 151.4v4.6M185.1 156.7v4.7M185.1 140.3h12.7M185.1 145.6h12.7M185.1 150.8h12.7M185.1 156.1h12.7M197.9 140.9v4.6M197.9 146.2v4.5M197.9 151.4v4.6M197.9 156.7v4.7M19 161.4h56"/>
<path d="M75.1 161.4h17M92.3 161.4h54.7M147.2 161.4h12.7M160 161.4h12.2M172.3 161.4h12.7M185.1 161.4h12.7"/>
</g>
<text font-size="4.9" x="19" y="32.6">ELECTRICAL CHARACTERISTICS</text>
<g font-size="3.9">
<text x="98.3" y="16.3">MP1584 – 3A, 1.5MHz, 28V STEP-DOWN CONVERTER</text>
<text x="46.6" y="22.9">MPS CONFIDENTIAL AND PROPRIETARY INFORMATION – INTERNAL USE ONLY</text>
<text x="19" y="37.5">V</text>
<text x="25.2" y="37.5">= 12V, V</text>
<text x="44.7" y="37.5">= 2.5V, V</text>
<text x="69.3" y="37.5">= 1.4V, T = +25°C, unless otherwise noted.</text>
</g>
<g font-size="3.5">
<text x="20.1" y="44.5">Parameter</text>
<text x="77.3" y="44.5">Symbol</text>
<text x="93.2" y="44.5">Condition</text>
<text x="150.5" y="44.5">Min</text>
<text x="163" y="44.5">Typ</text>
<text x="175.2" y="44.5">Max</text>
<text x="187.1" y="44.5">Units</text>
<text x="20.1" y="50.1">Feedback Voltage</text>
<text x="81" y="50.1">V</text>
<text x="93.2" y="50.1">4.5V &lt; V</text>
<text x="110.1" y="50.1">&lt; 28V</text>
<text x="149.1" y="50.1">0.776</text>
<text x="163.6" y="50.1">0.8</text>
<text x="174.2" y="50.1">0.824</text>
<text x="190.3" y="50.1">V</text>
<text x="20.1" y="55.4">Upper Switch On Resistance</text>
<text x="78.3" y="55.4">R</text>
<text x="93.2" y="55.4">V</text>
<text x="101" y="55.4">– V</text>
<text x="111" y="55.4">= 5V</text>
<text x="163.1" y="55.4">150</text>
<text x="188.7" y="55.4">mΩ</text>
<text x="20.1" y="60.6">Upper Switch Leakage</text>
<text x="20.1" y="65.8">Current Limit</text>
<text x="93.2" y="60.6">V</text>
<text x="99.7" y="60.6">= 0V, V</text>
<text x="116.1" y="60.6">= 0V, V</text>
<text x="131" y="60.6">= 28V</text>
<text x="151.1" y="65.8">4.0</text>
<text x="163.6" y="65.8">4.7</text>
<text x="165.1" y="60.6">1</text>
<text x="189.3" y="60.6">μA</text>
<text x="190.3" y="65.8">A</text>
<text x="20.1" y="71.1">COMP to Current Sense</text>
<text x="20.1" y="75.2">Transconductance</text>
<text x="80.6" y="73.1">G</text>
<text x="165.1" y="73.1">9</text>
<text x="188.6" y="73.1">A/V</text>
<text x="20.1" y="80.4">Error Amp Voltage Gain</text>
<text x="163.1" y="80.4">200</text>
<text x="188.6" y="80.4">V/V</text>
<text x="20.1" y="85.7">Error Amp Transconductance</text>
<text x="93.2" y="85.7">I</text>
<text x="102" y="85.7">= ±3µA</text>
<text x="151.5" y="85.7">40</text>
<text x="164.1" y="85.7">60</text>
<text x="176.7" y="85.7">80</text>
<text x="187.6" y="85.7">µA/V</text>
<text x="20.1" y="90.9">Error Amp Min Source current</text>
<text x="93.2" y="90.9">V</text>
<text x="99.4" y="90.9">= 0.7V</text>
<text x="165.1" y="90.9">5</text>
<text x="189.3" y="90.9">µA</text>
<text x="20.1" y="96.2">Error Amp Min Sink current</text>
<text x="20.1" y="101.5">VIN UVLO Threshold</text>
<text x="93.2" y="96.2">V</text>
<text x="99.4" y="96.2">= 0.9V</text>
<text x="151.1" y="101.5">2.7</text>
<text x="163.6" y="101.5">3.0</text>
<text x="164.1" y="96.2">–5</text>
<text x="176.2" y="101.5">3.3</text>
<text x="189.3" y="96.2">µA</text>
<text x="190.3" y="101.5">V</text>
<text x="20.1" y="106.7">VIN UVLO Hysteresis</text>
<text x="162.6" y="106.7">0.35</text>
<text x="190.3" y="106.7">V</text>
<text x="20.1" y="112">Soft-Start Time</text>
<text x="93.2" y="112">0V &lt; V</text>
<text x="107.8" y="112">&lt; 0.8V</text>
<text x="163.6" y="112">1.5</text>
<text x="189.1" y="112">ms</text>
<text x="20.1" y="117.3">Oscillator Frequency</text>
<text x="93.2" y="117.3">R</text>
<text x="103.1" y="117.3">= 100kΩ</text>
<text x="165.1" y="117.3">1</text>
<text x="187.8" y="117.3">MHz</text>
<text x="20.1" y="122.6">Shutdown Supply Current</text>
<text x="93.2" y="122.6">V</text>
<text x="99.7" y="122.6">= 0V</text>
<text x="164.1" y="122.6">12</text>
<text x="176.7" y="122.6">20</text>
<text x="189.3" y="122.6">µA</text>
<text x="20.1" y="127.9">Quiescent Supply Current</text>
<text x="93.2" y="127.9">No load, V</text>
<text x="113.6" y="127.9">= 0.9V</text>
<text x="163.1" y="127.9">100</text>
<text x="175.7" y="127.9">125</text>
<text x="189.3" y="127.9">µA</text>
<text x="20.1" y="133.3">Thermal Shutdown</text>
<text x="163.1" y="133.3">150</text>
<text x="189.5" y="133.4">°C</text>
<text x="20.1" y="138.8">Thermal Shutdown Hysteresis</text>
<text x="164.1" y="138.8">15</text>
<text x="189.5" y="138.9">°C</text>
<text x="20.1" y="144.2">Minimum Off Time</text>
<text x="20.1" y="149.4">Minimum On Time</text>
<text x="163.1" y="144.2">100</text>
<text x="163.1" y="149.4">100</text>
<text x="189.6" y="144.2">ns</text>
<text x="189.6" y="149.4">ns</text>
<text x="20.1" y="154.7">EN Up Threshold</text>
<text x="150.1" y="154.7">1.35</text>
<text x="163.6" y="154.7">1.5</text>
<text x="175.2" y="154.7">1.65</text>
<text x="190.3" y="154.7">V</text>
<text x="20.1" y="160">EN Hysteresis</text>
<text x="163.1" y="160">300</text>
<text x="188.8" y="160">mV</text>
<text x="194.9" y="264.5">3</text>
</g>
<g font-size="2.8">
<text x="19" y="165.1">Note:</text>
<text x="19" y="168.3">5)</text>
<text x="24.1" y="168.3">Guaranteed by design.</text>
<text x="19" y="267.9">4/7/2009</text>
<text x="19" y="264.5">MP1584 Rev. 1.0</text>
<text x="56.7" y="267.9">MPS Proprietary Information. Unauthorized Photocopy and Duplication Prohibited.</text>
<text x="91.1" y="264.5">www.MonolithicPower.com</text>
<text x="86.4" y="271.1">© 2009 MPS. All Rights Reserved.</text>
</g>
<g font-size="2.5">
<text x="21.6" y="38.1">IN</text>
<text x="40.2" y="38.1">EN</text>
<text x="60.7" y="38.1">COMP</text>
<text x="85.1" y="38.1">A</text>
</g>
<g font-size="2.3">
<text x="83.3" y="50.6">FB</text>
<text x="106.8" y="50.6">IN</text>
<text x="80.8" y="55.9">DS(ON)</text>
<text x="95.5" y="55.9">BST</text>
<text x="106.3" y="55.9">SW</text>
<text x="95.5" y="61.1">EN</text>
<text x="111.4" y="61.1">SW</text>
<text x="127.7" y="61.1">IN</text>
<text x="83.4" y="73.7">CS</text>
<text x="58.5" y="78.7">(5)</text>
<text x="94.2" y="86.2">COMP</text>
<text x="95.5" y="91.5">FB</text>
<text x="95.5" y="96.7">FB</text>
<text x="44.8" y="110.2">(5)</text>
<text x="103.9" y="112.5">FB</text>
<text x="95.8" y="117.8">FREQ</text>
<text x="95.5" y="123.2">EN</text>
<text x="109.7" y="128.4">FB</text>
<text x="49.9" y="142.4">(5)</text>
<text x="49.9" y="147.7">(5)</text>
</g>
</svg>
